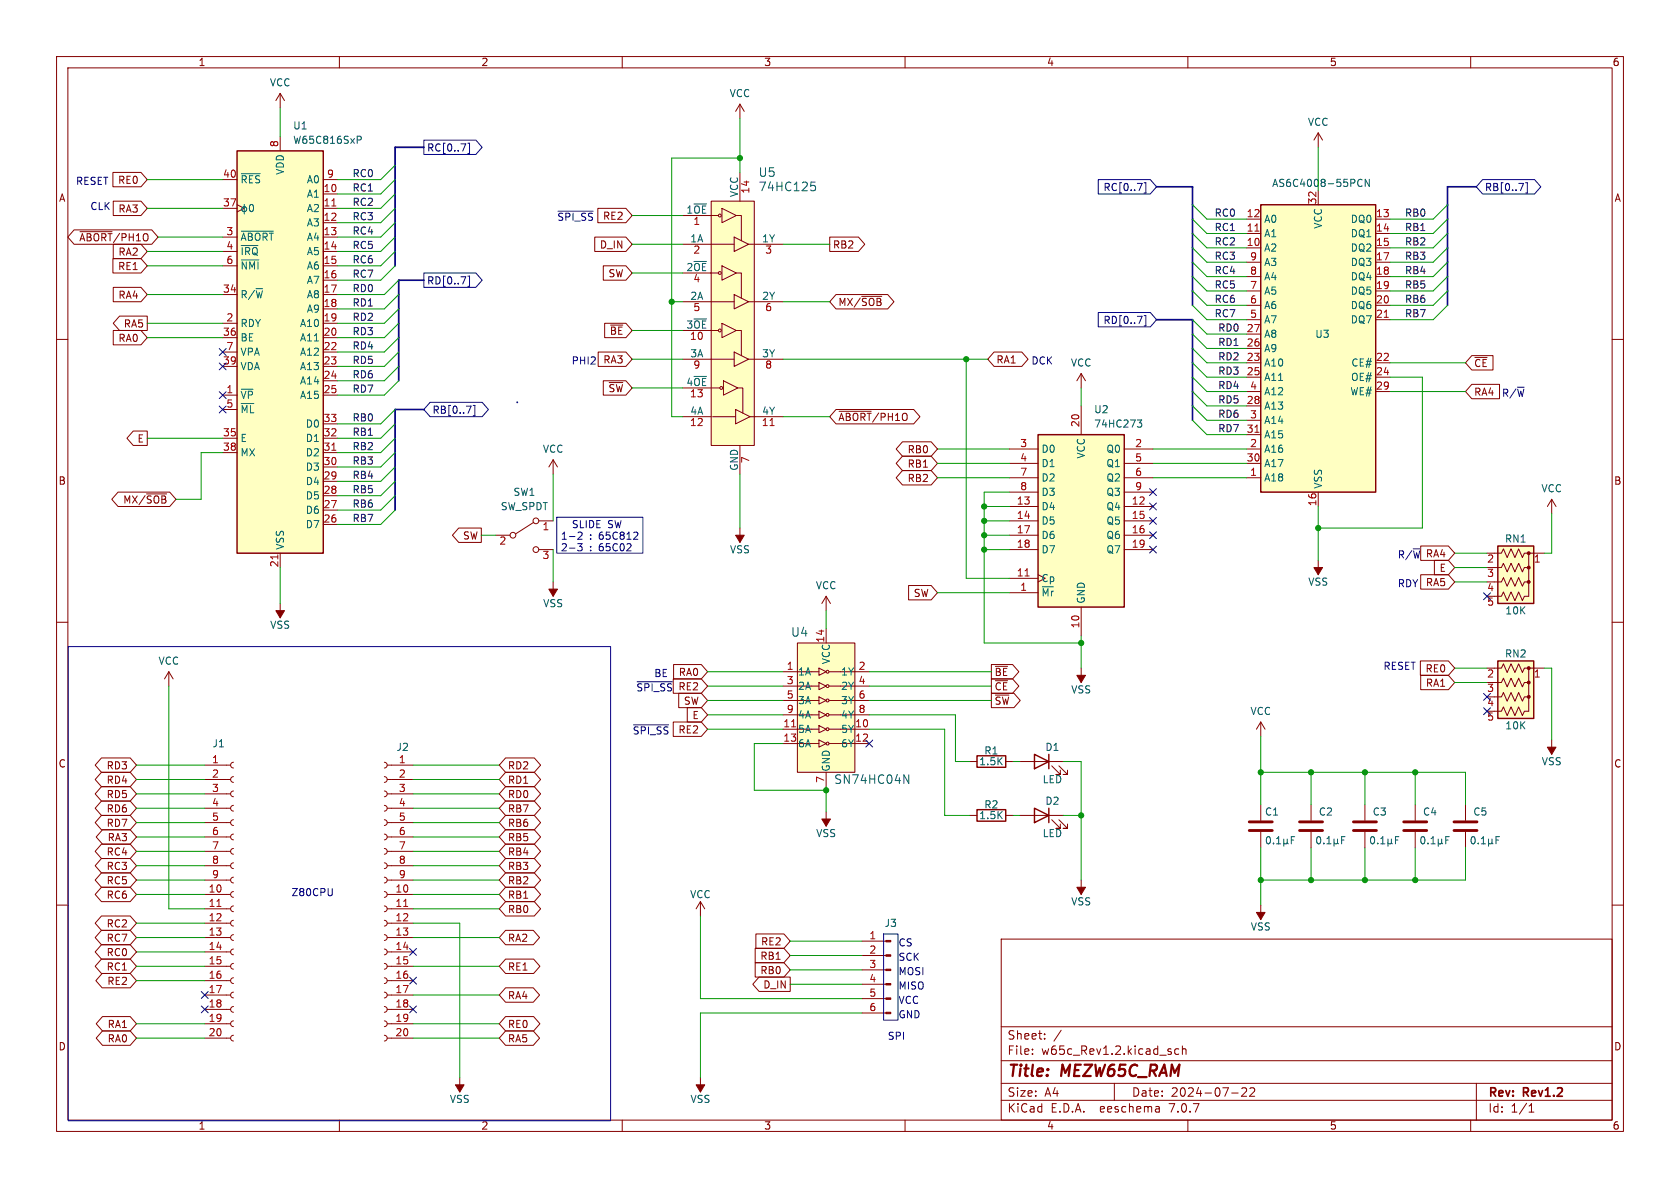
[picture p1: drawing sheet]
<svg xmlns="http://www.w3.org/2000/svg" width="297mm" height="210mm" viewBox="0 0 297 210" stroke-linecap="round" stroke-linejoin="round" font-family="sans-serif">
<g fill="none" stroke="#840000" stroke-width=".18">
<path d="M10 10h277v190h-277zM12 12h273v186h-273zM49.5 16.5l-.7 1.3M49.5 16.5v2.6M49.5 16.5l.8 1.3M60 10v2M110 10v2M130.8 18.4v2.6M130.8 18.4l-.8 1.3M130.8 18.4l.8 1.3M160 10v2M210 10v2"/>
<path d="M260 10v2M20 30.5h4.9l1.1 1.3-1.1 1.2h-4.9zM20 35.6h4.9l1.1 1.2-1.1 1.3h-4.9zM39.4 36.8h2.5M39.4 31.8h2.5M41.9 36.2l1.3 .6-1.3 .7M49.5 24.1v2.6M57.1 34.3h2.6M57.1 36.8h2.6M57.1 39.4h2.6M57.1 31.8h2.6M105.7 36.8h4.9l1.2 1.3-1.2 1.3h-4.9z"/>
<path d="M120.6 38.1h5.1M125.7 35.6h7.6v43.1h-7.6zM127.6 36.8l2.6 1.3-2.6 1.3zM130.2 38.1h.9v4.4M130.8 30.5v5.1M220.3 38.7h2.6M233 23.5v2.5M233 33.7v2.5M233 23.5l-.7 1.3M233 23.5l.8 1.3M243.2 38.7h2.5M10 60h2"/>
<path d="M13.1 40.6h13.7l1.1 1.3-1.1 1.3h-13.7l-1.1-1.3zM14.1 41h5.7M20 45.7h4.9l1.1 1.3-1.1 1.3h-4.9zM20 58.4h4.9l1.1 1.3-1.1 1.3h-4.9zM20 50.8h4.9l1.1 1.3-1.1 1.2h-4.9zM20 43.2h4.9l1.1 1.3-1.1 1.2h-4.9zM21.1 55.9h4.9v2.5h-4.9l-1.1-1.2zM39.4 41.9h2.5M39.4 44.5h2.5M39.4 47h2.5M39.4 52.1h2.5M39.4 57.2h2.5"/>
<path d="M39.4 59.7h2.5M57.1 41.9h2.6M57.1 44.5h2.6M57.1 47h2.6M57.1 49.5h2.6M57.1 52.1h2.6M57.1 54.6h2.6M57.1 57.2h2.6M57.1 59.7h2.6M105.1 41.9h5.5l1.2 1.3-1.2 1.3h-5.5zM106.7 47h3.9l1.2 1.3-1.2 1.2h-3.9zM106.9 57.1h3.7l1.2 1.3-1.2 1.3h-3.7z"/>
<path d="M107.9 57.5h2.2M120.6 53.3h9.2M120.6 43.2h9.2M120.6 58.4h5.1M120.6 48.3h5.1M127.6 57.2l2.6 1.2-2.6 1.3zM127.6 47l2.6 1.3-2.6 1.2zM129.8 52.1l2.5 1.2-2.5 1.3zM129.8 41.9l2.5 1.3-2.5 1.3zM130.2 58.4h.9v4.5M130.2 48.3h.9v4.4M132.2 53.3h1"/>
<path d="M132.2 43.2h1M133.3 53.3h5.1M133.3 43.2h5.1M146.7 41.9h5.1l1.1 1.3-1.1 1.3h-5.1zM147.8 52.1h9.1l1.1 1.2-1.1 1.3h-9.1l-1.1-1.3zM152.3 52.4h3.6M220.3 43.8h2.6M220.3 41.3h2.6M220.3 46.4h2.6M220.3 48.9h2.6M220.3 51.4h2.6M220.3 54h2.6"/>
<path d="M220.3 56.5h2.6M220.3 59.1h2.6M243.2 43.8h2.5M243.2 41.3h2.5M243.2 46.4h2.5M243.2 48.9h2.5M243.2 51.4h2.5M243.2 54h2.5M243.2 56.5h2.5M285 60h2M23.6 76.2h2.4v2.5h-2.4l-1.2-1.2zM39.4 69.9h2.5"/>
<path d="M39.4 62.2h2.5M39.4 64.8h2.5M39.4 77.5h2.5M39.4 72.4h2.5M57.1 69.9h2.6M57.1 62.2h2.6M57.1 64.8h2.6M57.1 67.3h2.6M57.1 77.5h2.6M57.1 74.9h2.6M105.7 62.2h4.9l1.2 1.3-1.2 1.3h-4.9zM106.7 67.3h3.9l1.2 1.3-1.2 1.3h-3.9z"/>
<path d="M120.6 63.5h9.2M120.6 73.7h5.1M120.6 68.6h5.1M126 73.7h4M127.9 67.3l2.5 1.3-2.5 1.3zM129.8 62.2l2.5 1.3-2.5 1.3zM130 72.4l2.6 1.3-2.6 1.2zM130.4 68.6h.9v4.4M130.8 78.7v5.1M132.2 63.5h1M132.5 73.7h5.9M133.3 63.5h5.1"/>
<path d="M147.8 72.4h13.7l1.1 1.3-1.1 1.2h-13.7l-1.1-1.2zM148.3 72.7h5.7M159.5 78.1h5.1l1.1 1.3-1.1 1.2h-5.1l-1.1-1.2zM175.7 62.2h4.9l1.1 1.3-1.1 1.3h-4.9l-1.1-1.3zM178.4 79.4h5.1M191.1 66v2.6M191.1 71.8v5M191.1 66l-.7 1.3M191.1 66l.8 1.3M198.8 79.4h5M220.3 79.4h2.6M220.3 64.1h2.6"/>
<path d="M220.3 66.7h2.6M220.3 61.6h2.6M220.3 71.8h2.6M220.3 69.2h2.6M220.3 74.3h2.6M220.3 76.8h2.6M243.2 64.1h2.5M243.2 66.7h2.5M243.2 69.2h2.5M260.2 62.9h3.7v2.5h-3.7l-1.1-1.3zM260.2 67.9h4.9v2.6h-4.9l-1.1-1.3zM20.9 87h9.1l1.1 1.3-1.1 1.2h-9.1l-1.1-1.2z"/>
<path d="M25.9 87.3h3.6M39.4 80h2.5M49.5 97.8v2.5M57.1 92.7h2.6M57.1 90.2h2.6M57.1 87.6h2.6M57.1 85.1h2.6M57.1 82.6h2.6M57.1 80h2.6M81.1 93.3h4v2.6h-4l-1.1-1.3zM87.6 94.6h2.6M94.4 92.3l-3.2 2.1"/>
<path d="M95.2 92.1h2.6M95.2 97.2h2.6M97.8 81.3v2.5M97.8 81.3l-.8 1.3M97.8 81.3l.8 1.3M130.8 93.3v2.6M159.5 83.2h5.1l1.1 1.3-1.1 1.2h-5.1l-1.1-1.2zM159.5 80.6h5.1l1.1 1.3-1.1 1.3h-5.1l-1.1-1.3zM178.4 84.5h5.1M178.4 81.9h5.1M178.4 92.1h5.1M178.4 94.6h5.1"/>
<path d="M178.4 97.2h5.1M178.4 89.5h5.1M178.4 87h5.1M198.8 84.5h5M198.8 81.9h5M198.8 92.1h5M198.8 94.6h5M198.8 97.2h5M198.8 89.5h5M198.8 87h5M220.3 84.5h2.6M220.3 81.9h2.6"/>
<path d="M233 87v2.5M233 99.1v2.5M251.2 96.5h4.9l1.1 1.3-1.1 1.3h-4.9zM253.6 99.1h2.5l1.1 1.2-1.1 1.3h-2.5zM262.9 97.8h2.5l.4-.8 .6 1.6 .7-1.6 .7 1.6 .7-1.6 .6 1.6 .4-.8h.8v7.6h-.8l-.4 .8-.6-1.6-.7 1.6-.7-1.6-.7 1.6-.6-1.6-.4 .8h-1.2M270.5 97.8h2.5M274.3 88.3v2.5M274.3 88.3l-.7 1.2M274.3 88.3l.8 1.2M10 110h2M29.8 118.7l-.7 1.3M29.8 118.7v2.6"/>
<path d="M29.8 118.7l.8 1.3M49.5 106.7v2.5M97.8 102.9v2.5M119.1 117.5h4.9l1.1 1.2-1.1 1.3h-4.9zM138.4 118.7h2.6M141 113.7h10.1v22.8h-10.1zM143.5 118.7h1.3M144.8 118.1l1.2 .6-1.2 .7zM146 105.4v2.6M146 111.1v2.6M146 105.4l-.7 1.3M146 105.4l.8 1.3"/>
<path d="M146.6 118.7h2M151.1 118.7h2.6M160.6 103.5h4l1.1 1.3-1.1 1.2h-4zM175.3 117.5h3.7l1.1 1.2-1.1 1.3h-3.7zM176 117.8h2.1M178.4 104.8h5.1M178.4 102.2h5.1M191.1 107.3v5.1M191.1 118.1v2.6M251.1 116.8h5l1.1 1.3-1.1 1.3h-5zM251.2 101.6h4.9l1.1 1.3-1.1 1.2h-4.9zM251.2 119.4h4.9l1.1 1.3-1.1 1.2h-4.9z"/>
<path d="M262.9 118.1h2.5l.4-.8 .6 1.6 .7-1.6 .7 1.6 .7-1.6 .6 1.6 .4-.8h.8v7.6h-.8l-.4 .8-.6-1.5-.7 1.5-.7-1.5-.7 1.5-.6-1.5-.4 .7h-1.2M264.2 100.3h1.2l.4-.7 .6 1.5 .7-1.5 .7 1.5 .7-1.5 .6 1.5 .4-.8h.8M264.2 102.9h1.2l.4-.8 .6 1.5 .7-1.5 .7 1.5 .7-1.5 .6 1.5 .4-.7h.8M270.5 118.1h2.5M285 110h2M17.9 134h5.1l1.1 1.3-1.1 1.2h-5.1l-1.1-1.2zM17.9 136.5h5.1l1.1 1.3-1.1 1.3h-5.1l-1.1-1.3zM17.9 139.1h5.1l1.1 1.2-1.1 1.3h-5.1l-1.1-1.3zM36.2 137.8h4.6M36.2 135.3h4.6M41.3 139.8l-.4 .2-.1 .3 .1 .4 .4 .1M41.3 137.3l-.4 .1-.1 .4 .1 .3 .4 .2"/>
<path d="M41.3 134.7l-.4 .2-.1 .3 .1 .4 .4 .2M67.9 139.8l.4 .2 .2 .3-.2 .4-.4 .1M67.9 137.3l.4 .1 .2 .4-.2 .4-.4 .1M67.9 134.7l.4 .2 .2 .4-.2 .3-.4 .2M68.5 137.8h4.5M68.5 135.3h4.5M89.4 139.1h5.1l1.1 1.2-1.1 1.3h-5.1l-1.1-1.3zM89.4 136.5h5.1l1.1 1.3-1.1 1.3h-5.1l-1.1-1.3zM89.4 134h5.1l1.1 1.3-1.1 1.2h-5.1l-1.1-1.2zM119 127.6h5l1.1 1.3-1.1 1.3h-5zM119 120h5l1.1 1.3-1.1 1.3h-5zM120 122.6h4l1.1 1.2-1.1 1.3h-4z"/>
<path d="M121.5 125.1h2.5l1.1 1.3-1.1 1.2h-2.5zM138.4 128.9h2.6M138.4 123.8h2.6M138.4 131.4h2.6M138.4 126.4h2.6M138.4 121.3h2.6M143.5 128.9h1.3M143.5 123.8h1.3M143.5 131.4h1.3M143.5 126.4h1.3M143.5 121.3h1.3M144.8 130.8l1.2 .6-1.2 .7z"/>
<path d="M144.8 128.3l1.2 .6-1.2 .6zM144.8 125.7l1.2 .7-1.2 .6zM144.8 123.2l1.2 .6-1.2 .7zM144.8 120.7l1.2 .6-1.2 .6zM146 136.5v2.6M146.6 128.9h2M146.6 123.8h2M146.6 131.4h2M146.6 126.4h2M146.6 121.3h2M151.1 128.9h2.6M151.1 123.8h2.6"/>
<path d="M151.1 131.4h2.6M151.1 126.4h2.6M151.1 121.3h2.6M171.4 134.6h1.3M175.3 122.6h4l1.1 1.2-1.1 1.3h-4zM175.3 120h3.7l1.1 1.3-1.1 1.3h-3.7zM177.8 134.6h1.3M180.3 134.6h7.7M185.9 135.4l1.6 1.5h-.8h.8v-.8M187.2 135.4l1.5 1.5h-.7h.7v-.8M222.9 127.6l-.8 1.3M222.9 127.6v2.6"/>
<path d="M222.9 127.6l.7 1.3M264.2 120.7h1.2l.4-.8 .6 1.5 .7-1.5 .7 1.5 .7-1.5 .6 1.5 .4-.7h.8M264.2 123.2h1.2l.4-.8 .6 1.6 .7-1.6 .7 1.6 .7-1.6 .6 1.6 .4-.8h.8M274.3 130.8v2.6M10 160h2M17.9 141.6h5.1l1.1 1.3-1.1 1.2h-5.1l-1.1-1.2zM17.9 149.2h5.1l1.1 1.3-1.1 1.3h-5.1l-1.1-1.3zM17.9 144.1h5.1l1.1 1.3-1.1 1.3h-5.1l-1.1-1.3zM17.9 151.8h5.1l1.1 1.2-1.1 1.3h-5.1l-1.1-1.3zM17.9 154.3h5.1l1.1 1.3-1.1 1.2h-5.1l-1.1-1.2zM17.9 156.8h5.1l1.1 1.3-1.1 1.3h-5.1l-1.1-1.3zM18.1 146.7h4.9l1.1 1.3-1.1 1.2h-4.9l-1.1-1.2z"/>
<path d="M36.2 158.1h4.6M36.2 155.6h4.6M36.2 153h4.6M36.2 150.5h4.6M36.2 148h4.6M36.2 145.4h4.6M36.2 142.9h4.6M36.2 140.3h4.6M41.3 157.6l-.4 .1-.1 .4 .1 .4 .4 .1M41.3 155.1l-.4 .1-.1 .4 .1 .3 .4 .2M41.3 152.5l-.4 .2-.1 .3 .1 .4 .4 .1M41.3 150l-.4 .1-.1 .4 .1 .3 .4 .2"/>
<path d="M41.3 147.4l-.4 .2-.1 .3 .1 .4 .4 .2M41.3 144.9l-.4 .1-.1 .4 .1 .4 .4 .1M41.3 142.4l-.4 .1-.1 .4 .1 .3 .4 .2M67.9 157.6l.4 .2 .2 .3-.2 .4-.4 .1M67.9 155.1l.4 .1 .2 .4-.2 .3-.4 .2M67.9 152.5l.4 .2 .2 .3-.2 .4-.4 .1M67.9 150l.4 .1 .2 .4-.2 .4-.4 .1M67.9 147.4l.4 .2 .2 .4-.2 .3-.4 .2M67.9 144.9l.4 .2 .2 .3-.2 .4-.4 .1M67.9 142.4l.4 .1 .2 .4-.2 .3-.4 .2M68.5 158.1h4.5M68.5 155.6h4.5"/>
<path d="M68.5 153h4.5M68.5 150.5h4.5M68.5 148h4.5M68.5 145.4h4.5M68.5 142.9h4.5M68.5 140.3h4.5M89.4 141.6h5.1l1.1 1.3-1.1 1.2h-5.1l-1.1-1.2zM89.4 144.1h5.1l1.1 1.3-1.1 1.3h-5.1l-1.1-1.3zM89.4 154.3h5.1l1.1 1.3-1.1 1.2h-5.1l-1.1-1.2zM89.4 156.8h5.1l1.1 1.3-1.1 1.3h-5.1l-1.1-1.3zM89.4 146.7h5.1l1.1 1.3-1.1 1.2h-5.1l-1.1-1.2zM89.4 149.2h5.1l1.1 1.3-1.1 1.3h-5.1l-1.1-1.3z"/>
<path d="M89.4 151.8h5.1l1.1 1.2-1.1 1.3h-5.1l-1.1-1.3zM89.4 159.4h5.1l1.1 1.3-1.1 1.2h-5.1l-1.1-1.2zM123.8 159.4v2.5M123.8 159.4l-.7 1.3M123.8 159.4l.8 1.3M146 143.5v2.6M171.4 144.1h1.3M177.8 144.1h1.3M180.3 144.1h7.7M185.9 144.9l1.6 1.5h-.8h.8v-.7M187.2 144.9l1.5 1.5h-.7h.7v-.7M191.1 155.6v2.5"/>
<path d="M222.9 142.2v2.8M222.9 147.1v2.8M231.8 142.2v2.8M231.8 147.1v2.8M241.3 142.2v2.8M241.3 147.1v2.8M250.2 142.2v2.8M250.2 147.1v2.8M259.1 142.2v2.8M259.1 147.1v2.8M285 160h2M17.9 161.9h5.1l1.1 1.3-1.1 1.3h-5.1l-1.1-1.3z"/>
<path d="M17.9 164.5h5.1l1.1 1.2-1.1 1.3h-5.1l-1.1-1.3zM17.9 169.5h5.1l1.1 1.3-1.1 1.3h-5.1l-1.1-1.3zM17.9 167h5.1l1.1 1.3-1.1 1.2h-5.1l-1.1-1.2zM18.1 172.1h4.9l1.1 1.3-1.1 1.2h-4.9l-1.2-1.2zM18.1 179.7h4.9l1.1 1.3-1.1 1.2h-4.9l-1.1-1.2zM36.2 178.4h4.6M36.2 175.9h4.6M36.2 173.4h4.6M36.2 170.8h4.6M36.2 168.3h4.6M36.2 165.7h4.6M36.2 163.2h4.6"/>
<path d="M36.2 160.7h4.6M41.3 177.9l-.4 .2-.1 .3 .1 .4 .4 .1M41.3 175.4l-.4 .1-.1 .4 .1 .3 .4 .2M41.3 172.8l-.4 .2-.1 .3 .1 .4 .4 .2M41.3 170.3l-.4 .1-.1 .4 .1 .4 .4 .1M41.3 167.8l-.4 .1-.1 .4 .1 .3 .4 .2M41.3 165.2l-.4 .2-.1 .3 .1 .4 .4 .1M41.3 162.7l-.4 .1-.1 .4 .1 .3 .4 .2M41.3 160.1l-.4 .2-.1 .3 .1 .4 .4 .2M67.9 177.9l.4 .2 .2 .3-.2 .4-.4 .1M67.9 175.4l.4 .1 .2 .4-.2 .4-.4 .1M67.9 172.8l.4 .2 .2 .4-.2 .3-.4 .2"/>
<path d="M67.9 170.3l.4 .2 .2 .3-.2 .4-.4 .1M67.9 167.8l.4 .1 .2 .4-.2 .3-.4 .2M67.9 165.2l.4 .2 .2 .3-.2 .4-.4 .1M67.9 162.7l.4 .1 .2 .4-.2 .4-.4 .1M67.9 160.1l.4 .2 .2 .4-.2 .3-.4 .2M68.5 178.4h4.5M68.5 175.9h4.5M68.5 173.4h4.5M68.5 170.8h4.5M68.5 168.3h4.5M68.5 165.7h4.5M68.5 163.2h4.5"/>
<path d="M68.5 160.7h4.5M89.4 179.7h4.9l1.2 1.3-1.2 1.2h-4.9l-1.1-1.2zM89.4 164.5h4.9l1.1 1.2-1.1 1.3h-4.9l-1.1-1.3zM89.4 174.6h4.9l1.1 1.3-1.1 1.3h-4.9l-1.1-1.3zM89.4 169.5h4.9l1.2 1.3-1.2 1.3h-4.9l-1.1-1.3zM133.5 170.2h5.1l1.1 1.3-1.1 1.2h-5.1zM133.5 167.6h5.1l1.1 1.3-1.1 1.3h-5.1zM133.6 165.1h5l1.1 1.3-1.1 1.2h-5zM134.2 172.7h5.5v2.6h-5.5l-1.1-1.3zM152.4 179.1h4.2M152.4 176.5h4.2M152.4 174h4.2"/>
<path d="M152.4 171.5h4.2M152.4 168.9h4.2M152.4 166.4h4.2M177 166h108v32h-108zM222.9 160v2.6M18.1 182.2h4.9l1.1 1.3-1.1 1.3h-4.9l-1.1-1.3zM36.2 183.5h4.6M36.2 181h4.6M41.3 183l-.4 .1-.1 .4 .1 .4 .4 .1M41.3 180.5l-.4 .1-.1 .4 .1 .3 .4 .2M60 198v2M67.9 183l.4 .2 .2 .3-.2 .4-.4 .1"/>
<path d="M67.9 180.5l.4 .1 .2 .4-.2 .3-.4 .2M68.5 183.5h4.5M68.5 181h4.5M81.3 190.5v2.5M89.4 182.2h4.9l1.1 1.3-1.1 1.3h-4.9l-1.1-1.3zM110 198v2M123.8 190.5v2.5M160 198v2M177 194.5h108M177 191.5h108M177 187.5h108M177 181.5h108"/>
<path d="M182.5 186.3v.1M182.5 185.5v.1M184.7 183.6v.1M184.7 182.8v.1M187.6 182.1l-1.3 2M197 191.5v3M204.9 195.7l.1 .9M205 196.5l-.2 .1M205 196h-.2M208.4 185.5l-.4-.1-.3 .3v.4l.1 .2h.6M209 185.5l.2-.1 .4 .1 .1 .9M209 184.9v1.5"/>
<path d="M210 198v2M217.7 193.2h1.2M219.5 192.4l.6-.1 .2 .1 .1 .3-.9 1.1h.9M221 192.4l.5-.1 .2 .1 .1 .3-.9 1.1h.9M260 198v2M261 191.5v6.5M270.3 196.6h.9M270.3 195.5l.4-.4v1.5"/>
<circle cx="127.5" cy="68.6" r=".25"/>
<circle cx="90.7" cy="94.6" r=".51"/>
<circle cx="94.7" cy="92.1" r=".51"/>
<circle cx="94.7" cy="97.2" r=".51"/>
<circle cx="146.3" cy="118.7" r=".25"/>
<circle cx="146.3" cy="121.3" r=".25"/>
<circle cx="146.3" cy="131.4" r=".25"/>
<circle cx="146.3" cy="126.4" r=".25"/>
<circle cx="146.3" cy="128.9" r=".25"/>
<circle cx="146.3" cy="123.8" r=".25"/>
</g>
<g fill="#ffffc2" stroke="#ffffc2" stroke-width=".18">
<path d="M125.7 35.6h7.6v43.1h-7.6z"/>
<path d="M264.8 116.8h6.3v10.2h-6.3z"/>
<path d="M222.9 36.2h20.3v50.8h-20.3z"/>
<path d="M264.8 96.5h6.3v10.2h-6.3z"/>
<path d="M141 113.7h10.1v22.8h-10.1z"/>
<path d="M183.5 76.8h15.3v30.5h-15.3z"/>
<path d="M41.9 26.7h15.2v71.1h-15.2z"/>
</g>
<path d="M58.7 36.4h.7M221.9 40.9h.7M244.7 56.1h.7M58.7 79.6h.7M136.1 75.2h.8M221.9 76.4h.7M49.1 98.1v.7M181.2 101.8h.7M139.9 128.5h.8M38.3 160.2h.8M71.4 160.2h.7" fill="none" stroke="#a90000" stroke-width=".18"/>
<g fill="none" stroke="#006464" stroke-width=".18">
<path d="M42.6 30.7h3.4M43.2 36.1v1.7M44.2 36.3l.2-.2a.68 .68 0 0 1 .4 .7 .68 .68 0 0 1-.4 .6l-.2-.1-.1-.4zM63.1 24.1h.5l.3 .2-.2 .4h-.6M143.4 32.2h.7M143.5 32.8h.4l.3 .3-.2 .5-.5 .1M240.1 32.7l.3 .3 .4-.2M240.8 31.8l-.4-.1-.3 .3M242.1 31.7v1.3l-.7-1.3v1.3M42.6 40.9h5.7M42.6 43.4h3M42.6 45.9h3.2"/>
<path d="M42.6 68.8h2.1M201.1 74.2h.7l-.4 .5 .4 .1v.5l-.2 .2h-.4M159.8 137l.9 1.5v-1.5M224.1 148l.1-.1a.68 .68 0 0 1 .4 .6 .68 .68 0 0 1-.4 .7 .84 .84 0 0 1-.1-1.2zM225.1 149v.2M225.7 149.2h.7M225.7 148.3l.4-.4v1.3M227 149l.1 .2h.3l.2-.2M227 148.3v1.3M227.6 149l.1 .2M227.6 148.3v.7M228.3 148.5h.4"/>
<path d="M228.9 147.9h-.6v1.3M232.9 148l.2-.1a.68 .68 0 0 1 .4 .6 .68 .68 0 0 1-.4 .7 .84 .84 0 0 1-.2-1.2zM234 149v.2M234.6 149.2h.7M234.6 148.3l.3-.4v1.3M235.8 149l.2 .2h.3l.2-.2M235.8 148.3v1.3M236.5 149l.1 .2M236.5 148.3v.7M237.2 148.5h.4M237.8 147.9h-.6v1.3M242.5 148l.1-.1a.68 .68 0 0 1 .4 .6 .68 .68 0 0 1-.4 .7 .84 .84 0 0 1-.1-1.2z"/>
<path d="M243.6 149v.2M244.1 149.2h.7M244.1 148.3l.4-.4v1.3M245.4 149l.2 .2h.2l.2-.2M245.4 148.3v1.3M246 149l.2 .2M246 148.3v.7M246.7 148.5h.4M247.3 147.9h-.6v1.3M251.4 148l.1-.1a.68 .68 0 0 1 .4 .6 .68 .68 0 0 1-.4 .7 .84 .84 0 0 1-.1-1.2zM252.4 149v.2M253 149.2h.7"/>
<path d="M253 148.3l.4-.4v1.3M254.3 149l.1 .2h.3l.2-.2M254.3 148.3v1.3M254.9 149l.1 .2M254.9 148.3v.7M255.6 148.5h.4M256.2 147.9h-.6v1.3M260.2 148l.2-.1a.68 .68 0 0 1 .4 .6 .68 .68 0 0 1-.4 .7 .85 .85 0 0 1-.2-1.2zM261.3 149v.2M261.9 149.2h.7M261.9 148.3l.3-.4v1.3M263.2 149l.1 .2h.3l.2-.2"/>
<path d="M263.2 148.3v1.3M263.8 149l.1 .2M263.8 148.3v.7M264.5 148.5h.4M265.1 147.9h-.6v1.3"/>
<circle cx="43.2" cy="37" r=".44"/>
</g>
<g fill="#840000" stroke="#840000" stroke-width=".18">
<path d="M232.3 100.3h1.5l-.8 1.3z"/>
<path d="M273.6 132.1h1.5l-.8 1.3z"/>
<path d="M130 94.6h1.6l-.8 1.3z"/>
<path d="M222.1 161.3h1.5l-.7 1.3z"/>
<path d="M156.6 178.9h.9v.3h-.9z"/>
<path d="M156.6 176.4h.9v.3h-.9z"/>
<path d="M156.6 173.9h.9v.2h-.9z"/>
<path d="M156.6 171.3h.9v.3h-.9z"/>
<path d="M156.6 168.8h.9v.2h-.9z"/>
<path d="M156.6 166.2h.9v.3h-.9z"/>
<path d="M145.3 144.8h1.5l-.8 1.3z"/>
<path d="M190.4 156.8h1.5l-.8 1.3z"/>
<path d="M123.1 191.8h1.5l-.8 1.2z"/>
<path d="M80.5 191.8h1.5l-.7 1.2z"/>
<path d="M97 104.1h1.6l-.8 1.3z"/>
<path d="M48.8 108h1.5l-.8 1.2z"/>
<path d="M190.4 119.4h1.5l-.8 1.3z"/>
<circle cx="270.3" cy="118.1" r=".25"/>
<circle cx="270.3" cy="120.6" r=".25"/>
<circle cx="270.3" cy="123.2" r=".25"/>
<circle cx="270.3" cy="97.8" r=".25"/>
<circle cx="270.3" cy="100.3" r=".25"/>
<circle cx="270.3" cy="102.9" r=".25"/>
</g>
<path d="M220.9 146.8h4M220.9 145.3h4M229.7 146.8h4.1M229.7 145.3h4.1M239.3 146.8h4M239.3 145.3h4M248.2 146.8h4M248.2 145.3h4M257 146.8h4.1M257 145.3h4.1" fill="none" stroke="#840000" stroke-width=".51"/>
<path d="M41.9 26.7h15.2v71.1h-15.2zM222.9 36.2h20.3v50.8h-20.3zM183.5 76.8h15.3v30.5h-15.3zM264.8 96.5h6.3v10.2h-6.3zM264.8 116.8h6.3v10.2h-6.3zM172.7 133.6h5.1v2h-5.1zM182.9 133.4l2.5 1.2-2.5 1.3zM185.4 133.4v2.5M172.7 143.1h5.1v2.1h-5.1zM182.9 142.9l2.5 1.2-2.5 1.3zM185.4 142.9v2.5" fill="none" stroke="#840000" stroke-width=".25"/>
<g fill="none" stroke="#000084" stroke-width=".18">
<path d="M74.9 24.8h9.2l1.1 1.2-1.1 1.3h-9.2zM82.7 25.3h.3v1.8h-.3M194.2 31.7h9.2l1.1 1.3-1.1 1.3h-9.2zM202.3 32.3h.3v1.8h-.3M262.1 31.7h9.2l1.1 1.3-1.1 1.3h-9.2l-1.1-1.3zM268.5 32.4h.8l-.5 1.3M269.7 32.3h.3v1.8h-.3M74.9 48.3h9.2l1.1 1.2-1.1 1.3h-9.2zM82.7 48.8h.3v1.8h-.3M194.2 55.2h9.2l1.1 1.3-1.1 1.3h-9.2zM202.3 55.8h.3v1.8h-.3M38.8 61.6l1.2 1.2"/>
<path d="M38.8 64.2l1.2 1.2M38.8 71.8l1.2 1.2M38.8 69.2l1.2 1.3M40 61.6l-1.2 1.2M40 64.2l-1.2 1.2M40 71.8l-1.2 1.2M40 69.2l-1.2 1.3M76 71.1h9.2l1.1 1.3-1.1 1.3h-9.2l-1.1-1.3zM82.4 71.8h.9l-.6 1.3M83.7 71.7h.3v1.8h-.3M203.2 91.5l1.2 1.2M203.2 94l1.2 1.2"/>
<path d="M203.2 88.9l1.2 1.2M203.2 86.4l1.2 1.2M203.2 96.5l1.2 1.3M204.4 91.5l-1.2 1.2M204.4 94l-1.2 1.2M204.4 88.9l-1.2 1.2M204.4 86.4l-1.2 1.2M204.4 96.5l-1.2 1.3M262.3 104.8l1.2 1.2M263.5 104.8l-1.2 1.2M153.1 130.8l1.2 1.3M154.3 130.8l-1.2 1.3"/>
<path d="M262.3 125.1l1.2 1.2M262.3 122.6l1.2 1.2M263.5 125.1l-1.2 1.2M263.5 122.6l-1.2 1.2M35.6 177.8l1.2 1.2M35.6 175.3l1.2 1.2M36.8 177.8l-1.2 1.2M36.8 175.3l-1.2 1.2M72.4 172.7l1.2 1.3M72.4 177.8l1.2 1.2M72.4 167.7l1.2 1.2M73.6 172.7l-1.2 1.3"/>
<path d="M73.6 177.8l-1.2 1.2M73.6 167.7l-1.2 1.2"/>
</g>
<path d="M98.7 37.3h6.2M98.4 91.4h15.3v6.4h-15.3zM102.1 96.1h.8l-.4 .5 .3 .1v.6l-.1 .1-.6-.1M102.4 94.1l-.2 .1M102.7 94.1l.2 .2-.1 .3-.7 .7h.8M112 95.3h.8M112.7 94.2v.4M12.1 114.3h95.8v83.8h-95.8zM112 128.1h6.2M112.6 120.5h6.2M58.7 157.1v1.1M156.2 165.1h2.5v15.2h-2.5z" fill="none" stroke="#0000c2" stroke-width=".18"/>
<circle cx="91.4" cy="71.1" r=".08" fill="#0000c2" stroke="#0000c2" stroke-width=".18"/>
<path d="M74.9 26h-5.1v21M204.5 33h6.3v21M261 33h-5.1v21M74.9 49.5h-4.4v17.8M204.5 56.5h6.3v17.8M74.9 72.4h-5.1v17.8" fill="none" stroke="#000084" stroke-width=".3"/>
<g fill="none" stroke="#009600" stroke-width=".18">
<path d="M49.5 19.1v5M26 36.8h13.4M26 31.8h13.4M69.8 39.4l-2.5 2.5h-7.6M69.8 36.8l-2.5 2.6h-7.6M69.8 31.8l-2.5 2.5h-7.6M69.8 34.3l-2.5 2.5h-7.6M69.8 29.2l-2.5 2.6h-7.6M111.8 38.1h8.8M130.8 27.9h-12.1v45.8h1.9M130.8 21v9.5M210.8 38.7l2.6 2.6h6.9"/>
<path d="M210.8 36.2l2.6 2.5h6.9M233 26v7.7M255.9 38.7l-2.5 2.6h-7.7M255.9 36.2l-2.5 2.5h-7.7M26 52.1h13.4M26 59.7h13.4M26 57.2h13.4M26 44.5h13.4M26 47h13.4M27.9 41.9h11.5M69.8 47l-2.5 2.5h-7.6M69.8 41.9l-2.5 2.6h-7.6"/>
<path d="M69.8 44.5l-2.5 2.5h-7.6M70.5 52.1l-2.6 2.5h-8.2M70.5 49.5l-2.6 2.6h-8.2M70.5 57.2l-2.6 2.5h-8.2M70.5 59.7l-2.6 2.5h-8.2M70.5 54.6l-2.6 2.6h-8.2M111.8 48.3h8.8M111.8 58.4h8.8M111.8 43.2h8.8M118.7 53.3h1.9M138.4 53.3h8.3M138.4 43.2h8.3"/>
<path d="M210.8 43.8l2.6 2.6h6.9M210.8 41.3l2.6 2.5h6.9M210.8 46.4l2.6 2.5h6.9M210.8 48.9l2.6 2.5h6.9M210.8 51.4l2.6 2.6h6.9M210.8 54l2.6 2.5h6.9M210.8 56.5l2.6 2.6h6.9M210.8 59.1l2.6 2.5h6.9M255.9 43.8l-2.5 2.6h-7.7M255.9 41.3l-2.5 2.5h-7.7M255.9 46.4l-2.5 2.5h-7.7M255.9 48.9l-2.5 2.5h-7.7"/>
<path d="M255.9 51.4l-2.5 2.6h-7.7M255.9 54l-2.5 2.5h-7.7M26 77.5h13.4M69.8 77.5l-2.5 2.5h-7.6M69.8 74.9l-2.5 2.6h-7.6M69.8 72.4l-2.5 2.5h-7.6M70.5 64.8l-2.6 2.5h-8.2M70.5 62.2l-2.6 2.6h-8.2M70.5 67.3l-2.6 2.6h-8.2M111.8 63.5h8.8M111.8 68.6h8.8M138.4 63.5h36.2"/>
<path d="M138.4 73.7h8.3M165.7 79.4h12.7M170.8 63.5v38.7h7.6M191.1 68.6v3.2M203.8 79.4h16.5M210.8 61.6l2.6 2.5h6.9M210.8 64.1l2.6 2.6h6.9M210.8 66.7l2.6 2.5h6.9M210.8 71.8l2.6 2.5h6.9M210.8 69.2l2.6 2.6h6.9M210.8 74.3l2.6 2.5h6.9M245.7 64.1h13.4"/>
<path d="M245.7 66.7h5.8v26.6h-18.5M245.7 69.2h13.4M39.4 80h-3.8v8.3h-4.5M69.8 87.6l-2.5 2.6h-7.6M69.8 90.2l-2.5 2.5h-7.6M69.8 82.6l-2.5 2.5h-7.6M69.8 85.1l-2.5 2.5h-7.6M69.8 80l-2.5 2.6h-7.6M85.1 94.6h2.5M97.8 83.8v8.3M97.8 97.2v5.7M130.8 83.8v9.5"/>
<path d="M165.7 81.9h12.7M165.7 84.5h12.7M174 94.6h4.4M174 97.2h4.4M174 92.1h4.4M174 89.5h4.4M178.4 87h-4.4v26.7h17.1M203.8 81.9h16.5M203.8 84.5h16.5M233 89.5v9.6M257.2 97.8h5.7M274.3 90.8v7h-1.3"/>
<path d="M49.5 100.3v6.4M125.1 118.7h13.3M146 108v3.1M153.7 118.7h21.6M165.7 104.8h12.7M191.1 112.4v5.7M257.2 118.1h5.7M257.2 102.9h5.7M257.2 100.3h5.7M273 118.1h1.3v12.7M24.1 137.8h12.1M24.1 135.3h12.1"/>
<path d="M29.8 121.3v39.4h6.4M73 137.8h15.3M73 135.3h15.3M125.1 123.8h13.3M125.1 121.3h13.3M125.1 126.4h13.3M125.1 128.9h13.3M138.4 131.4h-5.1v8.3h12.7M146 139.1v4.4M153.7 123.8h21.6M153.7 121.3h21.6M153.7 126.4h15.2v8.2h2.5"/>
<path d="M153.7 128.9h13.3v15.2h4.4M179.1 134.6h1.2M188 134.6h3.1v21M222.9 130.2v12M222.9 136.5h36.2v5.7M231.8 136.5v5.7M241.3 136.5v5.7M250.2 136.5v5.7M257.2 120.7h5.7M24.1 145.4h12.1M24.1 142.9h12.1M24.1 148h12.1"/>
<path d="M24.1 150.5h12.1M24.1 140.3h12.1M24.1 158.1h12.1M24.1 155.6h12.1M24.1 153h12.1M73 145.4h15.3M73 142.9h15.3M73 148h15.3M73 150.5h15.3M73 140.3h15.3M73 158.1h15.3M73 155.6h15.3"/>
<path d="M73 153h15.3M179.1 144.1h1.2M188 144.1h3.1M222.9 149.9v10.1M231.8 149.9v5.7M241.3 149.9v5.7M250.2 149.9v5.7M259.1 149.9v5.7h-36.2M24.1 165.7h12.1M24.1 163.2h12.1M24.1 170.8h12.1M24.1 168.3h12.1"/>
<path d="M24.1 173.4h12.1M73 163.2h8.3v27.3M73 165.7h15.3M73 160.7h15.3M73 175.9h15.3M73 170.8h15.3M123.8 161.9v14.6h28.6M139.7 171.5h12.7M139.7 168.9h12.7M139.7 166.4h12.7M139.7 174h12.7M152.4 179.1h-28.6v11.4"/>
<path d="M24.1 183.5h12.1M24.1 181h12.1M73 183.5h15.3M73 181h15.3"/>
</g>
<g fill="#009600" stroke="#009600" stroke-width=".18">
<circle cx="233" cy="93.3" r=".46"/>
<circle cx="222.9" cy="136.5" r=".46"/>
<circle cx="231.8" cy="136.5" r=".46"/>
<circle cx="191.1" cy="113.7" r=".46"/>
<circle cx="146" cy="139.7" r=".46"/>
<circle cx="191.1" cy="144.1" r=".46"/>
<circle cx="241.3" cy="155.6" r=".46"/>
<circle cx="231.8" cy="155.6" r=".46"/>
<circle cx="250.2" cy="136.5" r=".46"/>
<circle cx="241.3" cy="136.5" r=".46"/>
<circle cx="222.9" cy="155.6" r=".46"/>
<circle cx="250.2" cy="155.6" r=".46"/>
<circle cx="174" cy="94.6" r=".46"/>
<circle cx="174" cy="97.2" r=".46"/>
<circle cx="174" cy="89.5" r=".46"/>
<circle cx="174" cy="92.1" r=".46"/>
<circle cx="130.8" cy="27.9" r=".46"/>
<circle cx="118.7" cy="53.3" r=".46"/>
<circle cx="170.8" cy="63.5" r=".46"/>
</g>
<g font-size="2.8" fill="#840000">
<text x="178" y="190.9">Title:</text>
<text x="187.7" y="190.9">MEZW65C_RAM</text>
</g>
<g font-size="2.1" fill="#006464">
<text x="134" y="31.5">U5</text>
<text x="134" y="34">74HC125</text>
<text x="139.8" y="112.8">U4</text>
<text x="147.4" y="138.8">SN74HC04N</text>
</g>
<g font-size="2.1" fill="#840000">
<text x="178" y="184">Sheet:</text>
<text x="178" y="186.7">File:</text>
<text x="184.1" y="186.7">w65c_Rev1.2.kicad_sch</text>
<text x="178" y="196.9">KiCad</text>
<text x="178" y="194.1">Size:</text>
<text x="184.7" y="194.1">A4</text>
<text x="185.7" y="196.9">E.D.A.</text>
<text x="194.6" y="196.9">eeschema</text>
<text x="200" y="194.1">Date:</text>
<text x="207" y="196.9">7.0.7</text>
<text x="207" y="194.1">2024-07-22</text>
<text x="263" y="194.3">Rev:</text>
<text x="263" y="196.9">Id:</text>
<text x="267.1" y="196.9">1/1</text>
<text x="269.4" y="194.3">Rev1.2</text>
</g>
<g font-size="1.8" fill="#840000">
<text x="35" y="11.9">1</text>
<text x="85" y="11.9">2</text>
<text x="135" y="11.9">3</text>
<text x="185" y="11.9">4</text>
<text x="235" y="11.9">5</text>
<text x="285" y="11.9">6</text>
<text x="10.3" y="35.9">A</text>
<text x="20.8" y="32.7">RE0</text>
<text x="285.3" y="35.9">A</text>
<text x="20.8" y="37.8">RA3</text>
<text x="13.9" y="42.9">~{ABORT}/PH1O</text>
<text x="20.8" y="47.9">RE1</text>
<text x="20.8" y="45.4">RA2</text>
<text x="106" y="44.1">D_IN</text>
<text x="147.2" y="44.1">RB2</text>
<text x="20.8" y="53">RA4</text>
<text x="107.5" y="49.2">SW</text>
<text x="21.8" y="58.1">RA5</text>
<text x="107.7" y="59.4">~{BE}</text>
<text x="148.1" y="54.3">MX/~{SOB}</text>
<text x="20.8" y="60.6">RA0</text>
<text x="106.6" y="64.5">RA3</text>
<text x="176.1" y="64.5">RA1</text>
<text x="260.5" y="65.1">~{CE}</text>
<text x="107.5" y="69.5">~{SW}</text>
<text x="260.5" y="70.2">RA4</text>
<text x="148.1" y="74.6">~{ABORT}/PH1O</text>
<text x="24.2" y="78.4">E</text>
<text x="160.4" y="80.3">RB0</text>
<text x="160.4" y="82.9">RB1</text>
<text x="10.3" y="85.9">B</text>
<text x="21.7" y="89.2">MX/~{SOB}</text>
<text x="160.4" y="85.4">RB2</text>
<text x="285.3" y="85.9">B</text>
<text x="81.7" y="95.6">SW</text>
<text x="254.4" y="101.3">E</text>
<text x="262.8" y="99.8">2</text>
<text x="161.4" y="105.7">SW</text>
<text x="262.8" y="102.3">3</text>
<text x="262.8" y="104.9">4</text>
<text x="119.9" y="119.7">RA0</text>
<text x="175.7" y="119.7">~{BE}</text>
<text x="251.9" y="119.1">RE0</text>
<text x="119.8" y="122.2">RE2</text>
<text x="120.8" y="124.8">SW</text>
<text x="175.7" y="124.8">~{SW}</text>
<text x="175.7" y="122.2">~{CE}</text>
<text x="252" y="121.6">RA1</text>
<text x="262.8" y="120.1">2</text>
<text x="262.8" y="122.6">3</text>
<text x="262.8" y="125.2">4</text>
<text x="122.3" y="127.3">E</text>
<text x="10.3" y="135.9">C</text>
<text x="18.7" y="136.2">RD3</text>
<text x="89.7" y="136.2">RD2</text>
<text x="285.3" y="135.9">C</text>
<text x="18.7" y="143.8">RD6</text>
<text x="18.7" y="138.7">RD4</text>
<text x="18.7" y="141.3">RD5</text>
<text x="89.7" y="141.3">RD0</text>
<text x="89.7" y="138.7">RD1</text>
<text x="89.7" y="143.8">RB7</text>
<text x="18.7" y="146.4">RD7</text>
<text x="18.9" y="148.9">RA3</text>
<text x="89.7" y="146.4">RB6</text>
<text x="89.7" y="148.9">RB5</text>
<text x="18.7" y="151.4">RC4</text>
<text x="18.7" y="154">RC3</text>
<text x="89.7" y="151.4">RB4</text>
<text x="89.7" y="154">RB3</text>
<text x="18.7" y="156.5">RC5</text>
<text x="18.7" y="159.1">RC6</text>
<text x="89.7" y="156.5">RB2</text>
<text x="89.7" y="159.1">RB1</text>
<text x="89.7" y="161.6">RB0</text>
<text x="18.7" y="164.1">RC2</text>
<text x="18.7" y="166.7">RC7</text>
<text x="89.7" y="166.7">RA2</text>
<text x="134.4" y="167.3">RE2</text>
<text x="18.7" y="171.8">RC1</text>
<text x="18.7" y="169.2">RC0</text>
<text x="89.7" y="171.8">RE1</text>
<text x="134.3" y="172.4">RB0</text>
<text x="134.3" y="169.9">RB1</text>
<text x="18.9" y="174.3">RE2</text>
<text x="89.7" y="176.8">RA4</text>
<text x="134.8" y="174.9">D_IN</text>
<text x="10.3" y="185.9">D</text>
<text x="18.9" y="184.5">RA0</text>
<text x="18.9" y="181.9">RA1</text>
<text x="89.7" y="181.9">RE0</text>
<text x="89.7" y="184.5">RA5</text>
<text x="285.3" y="185.9">D</text>
<text x="35" y="199.9">1</text>
<text x="85" y="199.9">2</text>
<text x="135" y="199.9">3</text>
<text x="185" y="199.9">4</text>
<text x="235" y="199.9">5</text>
<text x="285" y="199.9">6</text>
</g>
<g font-size="1.8" fill="#006464">
<text x="47.6" y="15.5">VCC</text>
<text x="128.9" y="17.4">VCC</text>
<text x="51.7" y="23.1">U1</text>
<text x="231.1" y="22.5">VCC</text>
<text x="51.7" y="25.6">W65C816SxP</text>
<text x="42.4" y="32.6">~{RES}</text>
<text x="50.4" y="31" transform="rotate(-90 50.4 31)">VDD</text>
<text x="54.1" y="35.2">A1</text>
<text x="54.1" y="32.6">A0</text>
<text x="130.6" y="34.9" transform="rotate(-90 130.6 34.9)">VCC</text>
<text x="224.8" y="33.2">AS6C4008-55PCN</text>
<text x="54.1" y="37.7">A2</text>
<text x="54.1" y="40.2">A3</text>
<text x="121.2" y="37.8">1~{OE}</text>
<text x="223.4" y="39.6">A0</text>
<text x="233.9" y="40.5" transform="rotate(-90 233.9 40.5)">VCC</text>
<text x="238.7" y="39.6">DQ0</text>
<text x="42.4" y="42.8">~{ABORT}</text>
<text x="42.4" y="45.3">~{IRQ}</text>
<text x="42.4" y="47.9">~{NMI}</text>
<text x="54.1" y="42.8">A4</text>
<text x="54.1" y="45.3">A5</text>
<text x="54.1" y="47.9">A6</text>
<text x="121.9" y="42.9">1A</text>
<text x="134.6" y="42.9">1Y</text>
<text x="223.4" y="44.7">A2</text>
<text x="223.4" y="42.1">A1</text>
<text x="223.4" y="47.2">A3</text>
<text x="238.7" y="42.1">DQ1</text>
<text x="238.7" y="44.7">DQ2</text>
<text x="238.7" y="47.2">DQ3</text>
<text x="42.4" y="52.9">R/~{W}</text>
<text x="54.1" y="50.4">A7</text>
<text x="54.1" y="52.9">A8</text>
<text x="121.2" y="48">2~{OE}</text>
<text x="121.9" y="53.1">2A</text>
<text x="134.6" y="53.1">2Y</text>
<text x="223.4" y="52.3">A5</text>
<text x="223.4" y="49.8">A4</text>
<text x="238.7" y="49.8">DQ4</text>
<text x="238.7" y="52.3">DQ5</text>
<text x="42.4" y="58">RDY</text>
<text x="52.9" y="58">A10</text>
<text x="54.1" y="55.5">A9</text>
<text x="121.2" y="58.2">3~{OE}</text>
<text x="223.4" y="59.9">A8</text>
<text x="223.4" y="57.4">A7</text>
<text x="223.4" y="54.8">A6</text>
<text x="232.4" y="59.9">U3</text>
<text x="238.7" y="54.8">DQ6</text>
<text x="238.7" y="57.4">DQ7</text>
<text x="42.4" y="60.6">BE</text>
<text x="42.4" y="65.6">VDA</text>
<text x="42.4" y="63.1">VPA</text>
<text x="52.9" y="60.6">A11</text>
<text x="52.9" y="63.1">A12</text>
<text x="52.9" y="65.6">A13</text>
<text x="121.9" y="63.2">3A</text>
<text x="134.6" y="63.2">3Y</text>
<text x="189.2" y="65">VCC</text>
<text x="223.4" y="65">A10</text>
<text x="223.4" y="62.5">A9</text>
<text x="238.8" y="65">CE#</text>
<text x="42.4" y="70.7">~{VP}</text>
<text x="52.9" y="68.2">A14</text>
<text x="52.9" y="70.7">A15</text>
<text x="121.2" y="68.3">4~{OE}</text>
<text x="223.4" y="67.5">A11</text>
<text x="223.4" y="70.1">A12</text>
<text x="238.6" y="70.1">WE#</text>
<text x="238.7" y="67.5">OE#</text>
<text x="42.4" y="73.3">~{ML}</text>
<text x="54" y="75.8">D0</text>
<text x="121.9" y="73.4">4A</text>
<text x="134.6" y="73.4">4Y</text>
<text x="193.3" y="73.3">U2</text>
<text x="193.3" y="75.8">74HC273</text>
<text x="223.4" y="72.6">A13</text>
<text x="223.4" y="75.2">A14</text>
<text x="223.4" y="77.7">A15</text>
<text x="42.4" y="78.3">E</text>
<text x="42.4" y="80.9">MX</text>
<text x="54" y="83.4">D3</text>
<text x="54" y="80.9">D2</text>
<text x="54" y="78.3">D1</text>
<text x="95.9" y="80.2">VCC</text>
<text x="130.6" y="83.3" transform="rotate(-90 130.6 83.3)">GND</text>
<text x="184" y="80.2">D0</text>
<text x="184" y="82.8">D1</text>
<text x="192" y="81.2" transform="rotate(-90 192 81.2)">VCC</text>
<text x="195.5" y="80.2">Q0</text>
<text x="195.5" y="82.8">Q1</text>
<text x="223.4" y="80.2">A16</text>
<text x="223.4" y="82.8">A17</text>
<text x="54" y="88.5">D5</text>
<text x="54" y="86">D4</text>
<text x="90.7" y="87.9">SW1</text>
<text x="184" y="85.3">D2</text>
<text x="184" y="87.9">D3</text>
<text x="195.5" y="85.3">Q2</text>
<text x="195.5" y="87.9">Q3</text>
<text x="223.4" y="85.3">A18</text>
<text x="233.9" y="86.5" transform="rotate(-90 233.9 86.5)">VSS</text>
<text x="272.4" y="87.2">VCC</text>
<text x="54" y="93.6">D7</text>
<text x="54" y="91">D6</text>
<text x="88.4" y="90.4">SW_SPDT</text>
<text x="184" y="90.4">D4</text>
<text x="184" y="92.9">D5</text>
<text x="184" y="95.5">D6</text>
<text x="195.5" y="90.4">Q4</text>
<text x="195.5" y="92.9">Q5</text>
<text x="195.5" y="95.5">Q6</text>
<text x="50.4" y="97.3" transform="rotate(-90 50.4 97.3)">VSS</text>
<text x="129" y="98">VSS</text>
<text x="184" y="98">D7</text>
<text x="195.5" y="98">Q7</text>
<text x="266" y="96.1">RN1</text>
<text x="95.9" y="107.5">VSS</text>
<text x="144.1" y="104.4">VCC</text>
<text x="184" y="105.6">~{Mr}</text>
<text x="184" y="103.1">Cp</text>
<text x="192" y="106.8" transform="rotate(-90 192 106.8)">GND</text>
<text x="231.2" y="103.7">VSS</text>
<text x="47.7" y="111.4">VSS</text>
<text x="266" y="108.8">10K</text>
<text x="27.9" y="117.7">VCC</text>
<text x="141" y="119.6">1A</text>
<text x="146.9" y="117.5" transform="rotate(-90 146.9 117.5)">VCC</text>
<text x="148.6" y="119.6">1Y</text>
<text x="266" y="116.4">RN2</text>
<text x="141" y="122.1">2A</text>
<text x="141" y="124.7">3A</text>
<text x="148.6" y="122.1">2Y</text>
<text x="148.6" y="124.7">3Y</text>
<text x="189.3" y="122.8">VSS</text>
<text x="141" y="129.8">5A</text>
<text x="141" y="127.2">4A</text>
<text x="148.6" y="129.8">5Y</text>
<text x="148.6" y="127.2">4Y</text>
<text x="221" y="126.6">VCC</text>
<text x="266" y="129.1">10K</text>
<text x="37.5" y="132.3">J1</text>
<text x="70" y="132.9">J2</text>
<text x="141" y="132.3">6A</text>
<text x="146.9" y="136.5" transform="rotate(-90 146.9 136.5)">GND</text>
<text x="148.6" y="132.3">6Y</text>
<text x="173" y="135.5">1.5K</text>
<text x="173.9" y="133.6">R1</text>
<text x="184.7" y="132.9">D1</text>
<text x="272.5" y="135.5">VSS</text>
<text x="173.9" y="143.1">R2</text>
<text x="184.2" y="138.7">LED</text>
<text x="184.7" y="142.5">D2</text>
<text x="144.2" y="148.2">VSS</text>
<text x="173" y="145">1.5K</text>
<text x="184.2" y="148.2">LED</text>
<text x="223.5" y="144.4">C1</text>
<text x="233.1" y="144.4">C2</text>
<text x="242.6" y="144.4">C3</text>
<text x="251.5" y="144.4">C4</text>
<text x="260.4" y="144.4">C5</text>
<text x="121.9" y="159">VCC</text>
<text x="189.3" y="160.2">VSS</text>
<text x="156.3" y="164.1">J3</text>
<text x="221" y="164.7">VSS</text>
<text x="79.4" y="195.2">VSS</text>
<text x="122" y="195.2">VSS</text>
</g>
<g font-size="1.8" fill="#a90000">
<text x="49.3" y="26.1" transform="rotate(-90 49.3 26.1)">8</text>
<text x="39.3" y="31.5">40</text>
<text x="57.1" y="34">10</text>
<text x="57.7" y="31.5">9</text>
<text x="132.8" y="34.3" transform="rotate(-90 132.8 34.3)">14</text>
<text x="39.3" y="36.6">37</text>
<text x="39.9" y="41.7">3</text>
<text x="57.1" y="36.6">11</text>
<text x="57.1" y="39.1">12</text>
<text x="57.1" y="41.7">13</text>
<text x="122.5" y="40.1">1</text>
<text x="220.3" y="41">11</text>
<text x="220.3" y="38.5">12</text>
<text x="232.8" y="36.2" transform="rotate(-90 232.8 36.2)">32</text>
<text x="243.2" y="38.5">13</text>
<text x="243.2" y="41">14</text>
<text x="39.9" y="44.2">4</text>
<text x="39.9" y="46.7">6</text>
<text x="57.1" y="44.2">14</text>
<text x="57.1" y="46.7">15</text>
<text x="122.5" y="45.2">2</text>
<text x="135.2" y="45.2">3</text>
<text x="220.3" y="43.6">10</text>
<text x="220.9" y="46.1">9</text>
<text x="243.2" y="43.6">15</text>
<text x="243.2" y="46.1">17</text>
<text x="39.3" y="51.8">34</text>
<text x="57.1" y="49.3">16</text>
<text x="57.1" y="51.8">17</text>
<text x="122.5" y="50.2">4</text>
<text x="220.9" y="53.7">6</text>
<text x="220.9" y="51.2">7</text>
<text x="220.9" y="48.6">8</text>
<text x="243.2" y="48.6">18</text>
<text x="243.2" y="51.2">19</text>
<text x="243.2" y="53.7">20</text>
<text x="39.3" y="59.4">36</text>
<text x="39.9" y="56.9">2</text>
<text x="57.1" y="54.4">18</text>
<text x="57.1" y="56.9">19</text>
<text x="57.1" y="59.4">20</text>
<text x="122.5" y="55.3">5</text>
<text x="135.2" y="55.3">6</text>
<text x="220.3" y="58.8">27</text>
<text x="220.9" y="56.3">5</text>
<text x="243.2" y="56.3">21</text>
<text x="39.3" y="64.5">39</text>
<text x="39.9" y="62">7</text>
<text x="57.1" y="62">22</text>
<text x="57.1" y="64.5">23</text>
<text x="121.9" y="60.4">10</text>
<text x="122.5" y="65.5">9</text>
<text x="135.2" y="65.5">8</text>
<text x="220.3" y="63.9">23</text>
<text x="220.3" y="61.3">26</text>
<text x="243.2" y="63.9">22</text>
<text x="39.9" y="69.6">1</text>
<text x="57.1" y="67.1">24</text>
<text x="57.1" y="69.6">25</text>
<text x="121.9" y="70.6">13</text>
<text x="220.3" y="66.4">25</text>
<text x="220.3" y="71.5">28</text>
<text x="220.9" y="69">4</text>
<text x="243.2" y="66.4">24</text>
<text x="243.2" y="69">29</text>
<text x="39.3" y="77.2">35</text>
<text x="39.9" y="72.1">5</text>
<text x="57.1" y="77.2">32</text>
<text x="57.1" y="74.7">33</text>
<text x="121.9" y="75.6">12</text>
<text x="134.6" y="75.6">11</text>
<text x="190.9" y="75.6" transform="rotate(-90 190.9 75.6)">20</text>
<text x="220.3" y="76.6">31</text>
<text x="220.9" y="74">3</text>
<text x="39.3" y="79.8">38</text>
<text x="57.1" y="82.3">30</text>
<text x="57.1" y="79.8">31</text>
<text x="132.8" y="82" transform="rotate(-90 132.8 82)">7</text>
<text x="180.3" y="79.1">3</text>
<text x="180.3" y="81.7">4</text>
<text x="200.6" y="79.1">2</text>
<text x="200.6" y="81.7">5</text>
<text x="220.3" y="81.7">30</text>
<text x="220.9" y="79.1">2</text>
<text x="57.1" y="89.9">27</text>
<text x="57.1" y="87.4">28</text>
<text x="57.1" y="84.8">29</text>
<text x="179.7" y="89.3">13</text>
<text x="180.3" y="84.2">7</text>
<text x="180.3" y="86.7">8</text>
<text x="200" y="89.3">12</text>
<text x="200.6" y="84.2">6</text>
<text x="200.6" y="86.7">9</text>
<text x="220.9" y="84.2">1</text>
<text x="232.8" y="89.6" transform="rotate(-90 232.8 89.6)">16</text>
<text x="57.1" y="92.5">26</text>
<text x="95.8" y="94.1">1</text>
<text x="179.7" y="91.8">14</text>
<text x="179.7" y="94.4">17</text>
<text x="200" y="91.8">15</text>
<text x="200" y="94.4">16</text>
<text x="49.3" y="100.4" transform="rotate(-90 49.3 100.4)">21</text>
<text x="88.2" y="96.6">2</text>
<text x="95.8" y="99.1">3</text>
<text x="179.7" y="102">11</text>
<text x="179.7" y="96.9">18</text>
<text x="200" y="96.9">19</text>
<text x="271.1" y="99.8">1</text>
<text x="180.3" y="104.5">1</text>
<text x="262.8" y="107.4">5</text>
<text x="145.8" y="113.7" transform="rotate(-90 145.8 113.7)">14</text>
<text x="190.9" y="111.2" transform="rotate(-90 190.9 111.2)">10</text>
<text x="139" y="118.5">1</text>
<text x="151.7" y="118.5">2</text>
<text x="139" y="121">3</text>
<text x="139" y="123.6">5</text>
<text x="151.7" y="121">4</text>
<text x="151.7" y="123.6">6</text>
<text x="271.1" y="120.1">1</text>
<text x="138.4" y="128.7">11</text>
<text x="138.4" y="131.2">13</text>
<text x="139" y="126.1">9</text>
<text x="151.1" y="128.7">10</text>
<text x="151.1" y="131.2">12</text>
<text x="151.7" y="126.1">8</text>
<text x="262.8" y="127.7">5</text>
<text x="37.4" y="135">1</text>
<text x="37.4" y="137.5">2</text>
<text x="70.4" y="135">1</text>
<text x="70.4" y="137.5">2</text>
<text x="37.4" y="140.1">3</text>
<text x="37.4" y="142.6">4</text>
<text x="70.4" y="140.1">3</text>
<text x="70.4" y="142.6">4</text>
<text x="145.8" y="138.5" transform="rotate(-90 145.8 138.5)">7</text>
<text x="37.4" y="145.2">5</text>
<text x="37.4" y="147.7">6</text>
<text x="70.4" y="145.2">5</text>
<text x="70.4" y="147.7">6</text>
<text x="37.4" y="150.2">7</text>
<text x="37.4" y="152.8">8</text>
<text x="37.4" y="155.3">9</text>
<text x="70.4" y="150.2">7</text>
<text x="70.4" y="152.8">8</text>
<text x="70.4" y="155.3">9</text>
<text x="36.8" y="157.9">10</text>
<text x="36.8" y="160.4">11</text>
<text x="69.8" y="157.9">10</text>
<text x="69.8" y="160.4">11</text>
<text x="36.8" y="162.9">12</text>
<text x="36.8" y="165.5">13</text>
<text x="69.8" y="162.9">12</text>
<text x="69.8" y="165.5">13</text>
<text x="153.6" y="166.1">1</text>
<text x="36.8" y="168">14</text>
<text x="36.8" y="170.6">15</text>
<text x="36.8" y="173.1">16</text>
<text x="69.8" y="168">14</text>
<text x="69.8" y="170.6">15</text>
<text x="69.8" y="173.1">16</text>
<text x="153.6" y="168.7">2</text>
<text x="153.6" y="171.2">3</text>
<text x="153.6" y="173.7">4</text>
<text x="36.8" y="175.6">17</text>
<text x="36.8" y="178.2">18</text>
<text x="69.8" y="175.6">17</text>
<text x="69.8" y="178.2">18</text>
<text x="153.6" y="176.3">5</text>
<text x="153.6" y="178.8">6</text>
<text x="36.8" y="180.7">19</text>
<text x="36.8" y="183.3">20</text>
<text x="69.8" y="180.7">19</text>
<text x="69.8" y="183.3">20</text>
</g>
<g font-size="1.8" fill="#000084">
<text x="75.4" y="27">RC[0..7]</text>
<text x="195" y="34">RC[0..7]</text>
<text x="262.4" y="34">RB[0..7]</text>
<text x="75.4" y="50.5">RD[0..7]</text>
<text x="195" y="57.5">RD[0..7]</text>
<text x="76.4" y="73.3">RB[0..7]</text>
</g>
<g font-size="1.8" fill="#0000c2">
<text x="13.3" y="32.8">RESET</text>
<text x="15.9" y="37.2">CLK</text>
<text x="98.4" y="39.1">~{SPI_SS}RE2</text>
<text x="101" y="64.5">PHI2</text>
<text x="182.2" y="64.5">DCK</text>
<text x="265.4" y="70.2">R/~{W}</text>
<text x="99.1" y="95.5">1-2</text>
<text x="101.4" y="93.5">SLIDE</text>
<text x="104.2" y="95.5">:</text>
<text x="106" y="95.5">65C812</text>
<text x="107.8" y="93.5">SW</text>
<text x="99.1" y="97.5">2-3</text>
<text x="104.2" y="97.5">:</text>
<text x="106" y="97.5">65C02</text>
<text x="247" y="98.8">R/~{W}RA4</text>
<text x="247" y="103.9">RDY RA5</text>
<text x="115.6" y="119.8">BE</text>
<text x="244.5" y="118.5">RESET</text>
<text x="112.4" y="122.3">~{SPI_SS}</text>
<text x="111.8" y="129.9">~{SPI_SS}RE2</text>
<text x="51.4" y="158.5">Z80CPU</text>
<text x="158.7" y="167.4">CS</text>
<text x="158.7" y="172.5">MOSI</text>
<text x="158.7" y="169.9">SCK</text>
<text x="158.7" y="175">MISO</text>
<text x="158.7" y="177.6">VCC</text>
<text x="156.8" y="183.9">SPI</text>
<text x="158.7" y="180.1">GND</text>
</g>
<g font-size="1.8" fill="#0f0f0f">
<text x="62.2" y="33.9">RC1</text>
<text x="62.2" y="31.4">RC0</text>
<text x="62.2" y="39">RC3</text>
<text x="62.2" y="41.6">RC4</text>
<text x="62.2" y="36.5">RC2</text>
<text x="214.6" y="38.4">RC0</text>
<text x="214.6" y="40.9">RC1</text>
<text x="248.3" y="38.4">RB0</text>
<text x="248.3" y="40.9">RB1</text>
<text x="62.2" y="46.6">RC6</text>
<text x="62.2" y="44.1">RC5</text>
<text x="214.6" y="46">RC3</text>
<text x="214.6" y="43.5">RC2</text>
<text x="248.3" y="43.5">RB2</text>
<text x="248.3" y="46">RB3</text>
<text x="62.2" y="51.7">RD0</text>
<text x="62.2" y="49.2">RC7</text>
<text x="214.6" y="48.5">RC4</text>
<text x="214.6" y="53.6">RC6</text>
<text x="214.6" y="51.1">RC5</text>
<text x="248.3" y="48.5">RB4</text>
<text x="248.3" y="51.1">RB5</text>
<text x="248.3" y="53.6">RB6</text>
<text x="62.2" y="54.3">RD1</text>
<text x="62.2" y="56.8">RD2</text>
<text x="62.2" y="59.3">RD3</text>
<text x="214.6" y="56.2">RC7</text>
<text x="215.3" y="58.7">RD0</text>
<text x="248.3" y="56.2">RB7</text>
<text x="62.2" y="61.9">RD4</text>
<text x="62.2" y="64.4">RD5</text>
<text x="215.3" y="61.2">RD1</text>
<text x="215.3" y="63.8">RD2</text>
<text x="62.2" y="69.5">RD7</text>
<text x="62.2" y="67">RD6</text>
<text x="215.3" y="66.3">RD3</text>
<text x="215.3" y="68.9">RD4</text>
<text x="215.3" y="71.4">RD5</text>
<text x="62.2" y="77.1">RB1</text>
<text x="62.2" y="74.6">RB0</text>
<text x="215.3" y="76.5">RD7</text>
<text x="215.3" y="73.9">RD6</text>
<text x="62.2" y="82.2">RB3</text>
<text x="62.2" y="79.7">RB2</text>
<text x="62.2" y="87.3">RB5</text>
<text x="62.2" y="84.7">RB4</text>
<text x="62.2" y="89.8">RB6</text>
<text x="62.2" y="92.4">RB7</text>
</g>
</svg>
